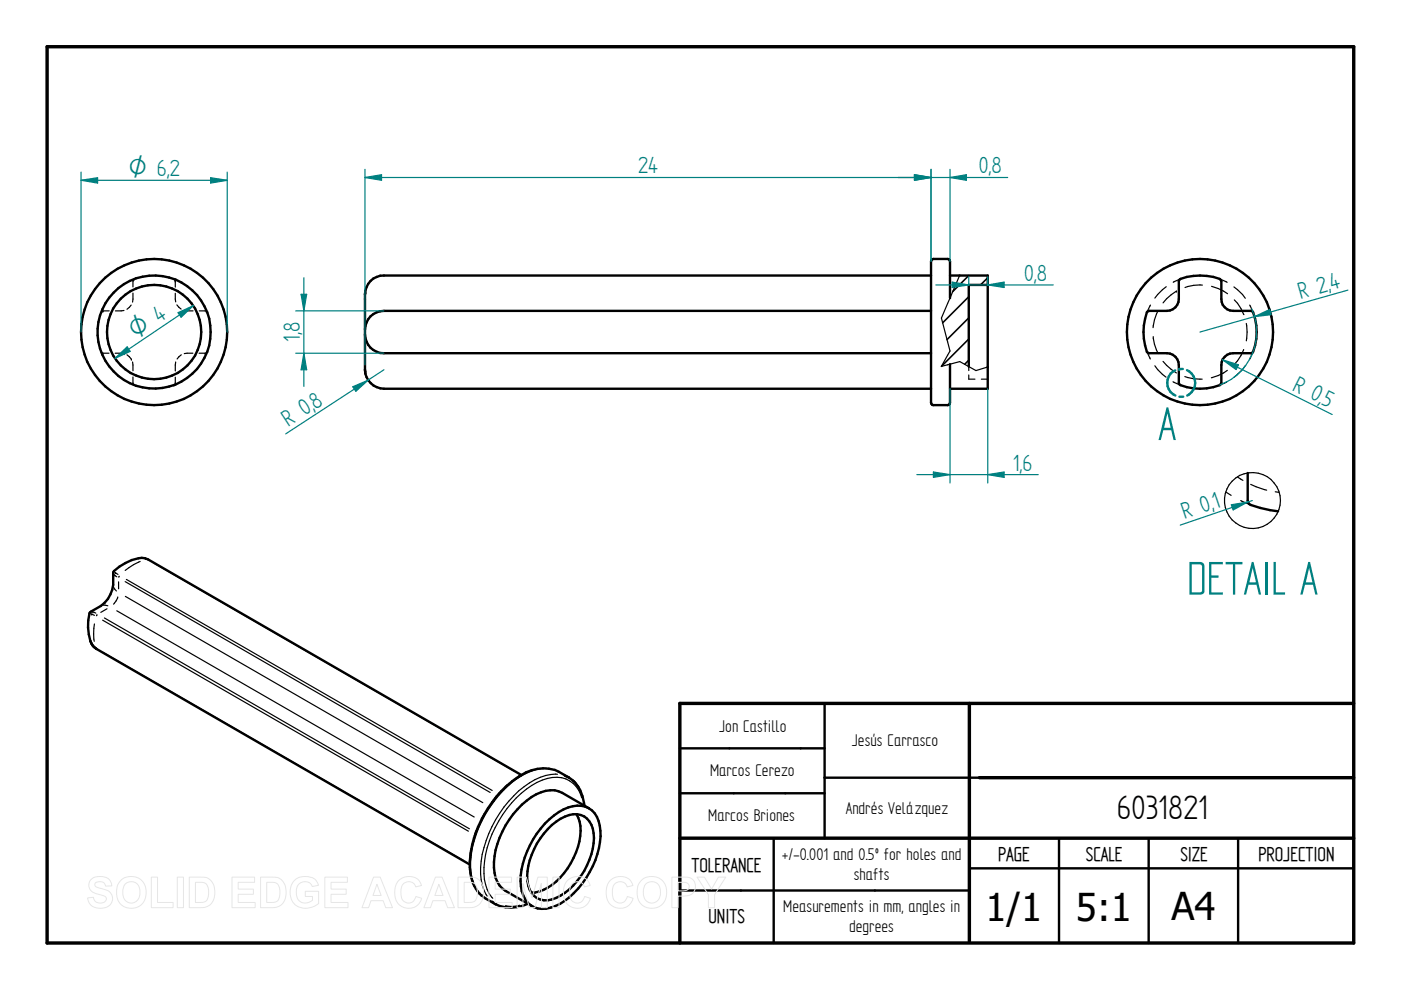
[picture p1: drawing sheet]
<svg xmlns="http://www.w3.org/2000/svg" width="297mm" height="210mm" viewBox="0 0 297 210" stroke-linecap="round" stroke-linejoin="round" font-family="sans-serif">
<path d="M10 9.9h277v190h-277zM205.5 149.1v50.5M287 149.1h-142.9v50.8M144.1 177.7h142.9M207.6 164.9h79.4" fill="none" stroke="#000" stroke-width=".72"/>
<g fill="none" stroke="#000" stroke-width=".51">
<path d="M197.4 58.4h-116a4 4 0 0 0-4 4M201.4 58.4h8v24h-8M250 59.4a11.4 11.4 0 0 1 8.6-.3l.3 .5v3.8a2.53 2.53 0 0 0 2.5 2.5l4.1 .1a10.9 10.9 0 0 1 0 8.8l-4.1 .1a2.53 2.53 0 0 0-2.5 2.5v3.8l-.1 .2a10.7 10.7 0 0 1-8.5 .3l-.4-.5v-3.8a2.53 2.53 0 0 0-2.5-2.5l-4-.1a9.9 9.9 0 0 1-.9-5.8l.7-2.8 .2-.2 4-.1a2.53 2.53 0 0 0 2.5-2.5zM77.4 78.4a4.1 4.1 0 0 0 4 4h116M77.4 62.4l.1 16.7M77.4 70.9a4 4 0 0 0 4 4h116M77.4 62v.4M197.4 65.9h-116a4 4 0 0 0-4 4M201.4 63.2l-.1-8-.4-.3h-3.2l-.3 .5v30l.3 .5h3.2l.4-.3 .1-8.4M209.4 60.4h-4v17.3M19.2 135.9l.7 1.3 .5 .4M19.2 136a10.6 10.6 0 0 1-.2-6.1 7.5 7.5 0 0 0 5-5.9v-2.7a10.2 10.2 0 0 1 6.1-3l1.3 .3 79.2 45.7"/>
<path d="M19.2 135.9a2.83 2.83 0 0 0 1.2 1.7M20.4 137.6l79.2 45.7M144.1 158.7h30.7M174.8 149.1v28.6M115.5 174.6a11.2 11.2 0 0 1 6.9-3.8 4.5 4.5 0 0 1 4.8 4.3 15.9 15.9 0 0 1-2.9 11 14.3 14.3 0 0 1-7.5 6.3 4.6 4.6 0 0 1-6.2-3.5 16.5 16.5 0 0 1 3.2-12.1zM117 174.9a7.8 7.8 0 0 1 5.4-2.3 4 4 0 0 1 3.5 4.1 14.9 14.9 0 0 1-8 13.7 4 4 0 0 1-6.1-3.5 15.3 15.3 0 0 1 5.2-12zM119.8 164.5l.8 .3M120.6 164.8a9 9 0 0 0-11.3 .3 23.6 23.6 0 0 0-9.7 19.2 7.9 7.9 0 0 0 2.6 5.6M120.6 164.8l.8 .6M121.4 165.4a7.9 7.9 0 0 1 2.5 5.4M122.2 172.6a9.2 9.2 0 0 1-.1 8.1 13.9 13.9 0 0 1-7.8 8.3l-1.7 .2M124.8 171.4l-5.6-3.3a5.8 5.8 0 0 0-5.5 .3 18.4 18.4 0 0 0-9 15.6 5.7 5.7 0 0 0 2.5 4.9l5.7 3.3"/>
<path d="M144.1 168.2h30.7M164 177.7v22.2M207.6 164.9h-32.8M224.5 177.7v22.2M243.5 177.7v22.2M262.5 177.7v22.2M102.2 189.9l2.9 1.8M104.3 191.2l1.7 .9M111.9 191.6a8.7 8.7 0 0 1-5.9 .5M144.1 188.8h61.4M205.5 184.1h81.5"/>
<circle cx="254.4" cy="70.4" r="15.5"/>
</g>
<path d="M205.4 58.4l-3.4 3.4M209.4 58.9l-1.5 1.5M205.4 62.9l-5.5 5.6M205.4 76.4l-.8 .8M205.4 67.4l-4.6 4.6M205.4 71.9l-5.8 5.8" fill="none" stroke="#000" stroke-width=".34"/>
<g fill="none" stroke="#000" stroke-width=".25">
<path d="M203.5 58.4l-3.9 9 1.8 7-1.8 3.3 3.9-1 3.4 1.9 2.5-.8M250.3 59.1l-1.6 .8M258.6 59.1l1.6 .8M77.4 78.4h.1M77.4 62.4h.1M77.4 78.5v.1M77.4 62.1v.1M77.4 78.7v.1M77.5 79v.1M77.5 61.8l-.1 .1M205.4 77.7v.9M205.4 79.5v.9h1.3"/>
<path d="M243.2 74.6l.7 1.5M243.9 64.7l-.7 1.5M244.5 71.4a8.3 8.3 0 0 0 1.1 3.6M244.9 77.6l.5 .8 1.8 1.6M245.5 65.9a9.7 9.7 0 0 0-1 3.6M246.6 76.6l1.7 1.7 1.1 .8M247.3 60.8l-1.9 1.6-.5 .8M249.4 61.7h.1M249.4 61.7l-2 1.6-.8 .9M251.2 79.8a9.7 9.7 0 0 0 3.7 .6M254.9 60.5a8.5 8.5 0 0 0-3.7 .5M256.9 60.7a10.2 10.2 0 0 1 3.4 1.6"/>
<path d="M260.2 78.5a9.3 9.3 0 0 1-3.4 1.6M261.6 60.8l1.8 1.6 .6 .8M261.7 63.6a9.2 9.2 0 0 1 2 3.1M263.7 74.1a9 9 0 0 1-2 3.2M264 77.6l-.6 .8-1.8 1.6M264.2 68.6a10.1 10.1 0 0 1 0 3.7M265 64.7l.7 1.5M265.7 74.6l-.7 1.5M208.1 80.4h1.3M248.7 80.9l1.6 .8M260.1 80.9l-1.5 .8M29.7 119l-1.4 .7-1.8 1.2"/>
<path d="M29.9 118.3l1 .1M30.9 118.4h.1M31.3 118.6h.1M32.7 119.4l76.4 44.1M19.4 130.2h.1M19.4 130.2l.6 .3M19.7 129.8h.1M19.7 129.8l.6 .2M20 132.3l-.1 2.1 .1 1.6M20.6 130.3l-.2 .3M21.8 131.5l77.5 44.7M21.8 138.3l76.5 44.2"/>
<path d="M21.9 128.3l1 .1M22.1 131l77.4 44.7M22.7 129.1l-1.3 .7M24.1 124.5l.6 .8M24.2 121.9h.1M24.2 121.9l.6 .4M24.5 121.4l.5 .4M24.5 121.4h.1M24.8 129.5l75.7 43.7M25 126.6l-.4 .8-.5 .7M25.1 123.4v1.4M25.3 122.2l-.1 .2"/>
<path d="M26.5 123.3l77.4 44.7M26.6 126.4l75.8 43.8M26.8 122.9l77.5 44.7M116 162.9a11.8 11.8 0 0 0-8.1 3.6 24.8 24.8 0 0 0-8.1 16.3 9.2 9.2 0 0 0 1.4 6M118.2 164.2a11.8 11.8 0 0 0-8.2 3.5 25 25 0 0 0-8.1 16.3 9.9 9.9 0 0 0 1.4 6M123.3 169.1a5.6 5.6 0 0 0-7.3-4 18.9 18.9 0 0 0-10.3 9 18.8 18.8 0 0 0-2.7 13.4 5.7 5.7 0 0 0 1.5 3M110.2 191.9a5.5 5.5 0 0 1-3 .1"/>
</g>
<circle cx="19.2" cy="135.9" r=".25" fill="#000"/>
<path d="M77.4 35.9v41.5M193.9 37l3.5 .6-3.5 .6zM197.4 35.9v19.5" fill="none" stroke="#008080" stroke-width=".25"/>
<path d="M193.9 37l3.5 .6-3.5 .6z" fill="#008080"/>
<path d="M77.4 37.6l3.5-.6v1.2z" fill="none" stroke="#008080" stroke-width=".25"/>
<path d="M77.4 37.6l3.5-.6v1.2z" fill="#008080"/>
<path d="M77.4 37.6h120M193.9 37l3.5 .6-3.5 .6zM197.4 35.9v19.5M201.4 35.9v19.5" fill="none" stroke="#008080" stroke-width=".25"/>
<path d="M193.9 37l3.5 .6-3.5 .6z" fill="#008080"/>
<path d="M201.4 37.6l3.5-.6v1.2z" fill="none" stroke="#008080" stroke-width=".25"/>
<path d="M201.4 37.6l3.5-.6v1.2z" fill="#008080"/>
<path d="M190.4 37.6h23.3M62.7 65.9h18.7M62.7 74.9h18.7M63.8 62.4h1.2l-.6 3.5z" fill="none" stroke="#008080" stroke-width=".25"/>
<path d="M63.8 62.4h1.2l-.6 3.5z" fill="#008080"/>
<path d="M64.4 74.9l.6 3.5h-1.2z" fill="none" stroke="#008080" stroke-width=".25"/>
<path d="M64.4 74.9l.6 3.5h-1.2z" fill="#008080"/>
<path d="M64.4 58.9v23M81.4 78.4l-20.8 13.6M74.8 82l3.3-1.4-2.7 2.4z" fill="none" stroke="#008080" stroke-width=".25"/>
<path d="M74.8 82l3.3-1.4-2.7 2.4z" fill="#008080"/>
<path d="M201.4 82.4v20M209.4 82.4v20M197.9 100.1l3.5 .5-3.5 .6z" fill="none" stroke="#008080" stroke-width=".25"/>
<path d="M197.9 100.1l3.5 .5-3.5 .6z" fill="#008080"/>
<path d="M209.4 100.6l3.5-.5v1.1z" fill="none" stroke="#008080" stroke-width=".25"/>
<path d="M209.4 100.6l3.5-.5v1.1z" fill="#008080"/>
<path d="M265.4 65.5a12 12 0 0 1-6.8 16.2M266 67.1l3.2-1.5 .3 1.1zM285.8 61.5l-31.4 8.9M194.4 100.6h25.7" fill="none" stroke="#008080" stroke-width=".25"/>
<path d="M266 67.1l3.2-1.5 .3 1.1z" fill="#008080"/>
<path d="M259.2 76.3l3.4 1-.5 1.1zM259.2 76.3l23.2 11.6" fill="none" stroke="#008080" stroke-width=".25"/>
<path d="M259.2 76.3l3.4 1-.5 1.1z" fill="#008080"/>
<path d="M249.2 78.5a2.93 2.93 0 0 0-1.7 2.7 2.93 2.93 0 0 0 1.7 2.7M250.1 84.1h.8M253.4 81.2a2.99 2.99 0 0 1-1.7 2.7" fill="none" stroke="#008080" stroke-width=".51"/>
<circle cx="250" cy="78.2" r=".25" fill="#008080"/>
<path d="M250.1 78.2h.7M251.7 78.5a2.99 2.99 0 0 1 1.7 2.7" fill="none" stroke="#008080" stroke-width=".51"/>
<path d="M264.5 100.3v5.8l.3 .7a20.6 20.6 0 0 0 6.2 1.6" fill="none" stroke="#000" stroke-width=".51"/>
<g fill="none" stroke="#000" stroke-width=".25">
<path d="M259.9 104.3l1.1 .7M262.4 101.1l1.1 .8M263.1 106.1l2.1 1M265.2 102.7l3.4 1.2M270.4 104.3l.8 .1"/>
<circle cx="265.5" cy="106.1" r="5.9"/>
</g>
<path d="M261.1 107l3.5-.6-3.2 1.7zM265.5 106.1l-15.3 5.2" fill="none" stroke="#008080" stroke-width=".25"/>
<path d="M261.1 107l3.5-.6-3.2 1.7z" fill="#008080"/>
<path d="M205.4 58.6v1.8M209.4 58.6v1.8M209.4 60.4l3.5-.6v1.2z" fill="none" stroke="#008080" stroke-width=".25"/>
<path d="M209.4 60.4l3.5-.6v1.2z" fill="#008080"/>
<path d="M201.9 59.8l3.5 .6-3.5 .6z" fill="none" stroke="#008080" stroke-width=".25"/>
<path d="M201.9 59.8l3.5 .6-3.5 .6z" fill="#008080"/>
<path d="M24.4 76l2.6-2.5 .6 1zM41 64.8l-16.6 11.2M198.4 60.4h24.9" fill="none" stroke="#008080" stroke-width=".25"/>
<g fill="none" stroke="#000" stroke-width=".25">
<path d="M28.2 59.5v1.3M28.3 59.4h.1M28.4 59.3l-.1 .1M28.5 59.1h.1M36.9 59.1v.1M37.1 59.4h.1M37.2 59.6h.1M37.2 59.6v1.3M21.4 74.6h.1M21.5 66.2h-.1M21.5 74.7l.1 .1M21.6 66h.1"/>
<path d="M21.6 74.8h.1M21.7 66h-.1M21.9 65.9h.1M21.9 65.9h1.3M23.1 74.9h-1.3M24.4 74.9l1.9 .1M26.3 65.8l-1.8 .1M26.3 75h.1M26.9 75.2l1 1M27.8 64.7l-.9 .9M27.9 76.2h.1M28.1 76.8l.1 1.8"/>
<path d="M28.2 62.1l-.1 2M28.2 79.9v1.3M37.2 62.2l.1 1.8M37.2 80v1.3M37.3 76.8l-.1 1.9M37.5 64.6l.9 .9M38.4 75.2l-.9 .9M39 65.8l1.9 .1M40.9 74.9l-1.8 .1M42.2 74.9h1.3M43.5 74.9h.1M43.6 65.9h-1.4"/>
<path d="M43.7 66l.1 .1M43.7 74.8h.1M43.7 66h.1M43.7 74.8h-.1M43.9 66.2h.1M43.9 74.6h.1M28.2 81.2h.1M28.2 81.4h.1M28.3 81.4h.1M28.4 81.6l.1 .1M36.9 81.7h.1M37.1 81.4h.1"/>
<path d="M37.1 81.4l-.1 .1"/>
</g>
<g fill="none" stroke="#000" stroke-width=".51">
<circle cx="32.7" cy="70.4" r="12"/>
<circle cx="32.7" cy="70.4" r="10"/>
<circle cx="32.7" cy="70.4" r="15.5"/>
</g>
<path d="M24.4 76l2.6-2.5 .6 1z" fill="#008080"/>
<path d="M37.8 66.3l3.2-1.5-2.6 2.5z" fill="none" stroke="#008080" stroke-width=".25"/>
<path d="M37.8 66.3l3.2-1.5-2.6 2.5z" fill="#008080"/>
<path d="M17.2 36.5v33.9M44.7 37.7l3.5 .5-3.5 .6zM48.2 36.5v33.9" fill="none" stroke="#008080" stroke-width=".25"/>
<path d="M44.7 37.7l3.5 .5-3.5 .6z" fill="#008080"/>
<path d="M17.2 38.2l3.5-.5v1.1z" fill="none" stroke="#008080" stroke-width=".25"/>
<path d="M17.2 38.2l3.5-.5v1.1z" fill="#008080"/>
<path d="M17.2 38.2h31" fill="none" stroke="#008080" stroke-width=".25"/>
<g fill="none" stroke="#e6e6e6" stroke-width=".21">
<path d="M19.3 186.5a3.1 3.1 0 0 1 4 .2l.4 1.1-1.3 .1a1.28 1.28 0 0 0-1-1 1.28 1.28 0 0 0-1.3 .5v.4a5.6 5.6 0 0 0 2.5 .9 1.98 1.98 0 0 1 1.2 2.4 1.98 1.98 0 0 1-2.2 1.5 2.48 2.48 0 0 1-3-2.2l1.2-.2a1.44 1.44 0 0 0 1.3 1.3 1.44 1.44 0 0 0 1.5-.9 1.18 1.18 0 0 0-1.4-.9 2.36 2.36 0 0 1-2.4-2l.1-.7zM25.8 186.5a3.3 3.3 0 0 1 3.9-.1 3.3 3.3 0 0 1 1.2 3.8 3.2 3.2 0 0 1-3.8 2.3 3.2 3.2 0 0 1-2.4-3.8 3 3 0 0 1 1.1-2.2zM26.5 187.5a1.87 1.87 0 0 1 2.2-.4 1.87 1.87 0 0 1 1 2.1 1.87 1.87 0 0 1-1.8 2.3 1.87 1.87 0 0 1-1.9-2.3l.1-.8zM32.1 186h1.3v5.3h3.3v1.1h-4.6zM37.6 186h1.3v6.4h-1.3zM40.1 186h2.4a2.79 2.79 0 0 1 3 3.3 2.79 2.79 0 0 1-2.9 3.1h-2.5zM41.4 187.1a2.64 2.64 0 0 1 2.5 .5 3.3 3.3 0 0 1-.3 3.5l-.8 .2h-1.4zM49.2 186h4.8v1.1h-3.5v1.4h3.2v1.1h-3.2v1.7h3.6v1.1h-4.9zM55.2 186h2.4a2.79 2.79 0 0 1 3.1 3.3 2.79 2.79 0 0 1-3 3.1h-2.5zM56.6 187.1a2.64 2.64 0 0 1 2.4 .5 3.3 3.3 0 0 1-.3 3.5l-.8 .2h-1.3zM62.3 186.8a3.6 3.6 0 0 1 4.6-.2l.6 1.1-1.3 .3a1.8 1.8 0 0 0-2.2-1 1.8 1.8 0 0 0-1.2 2.1 2.01 2.01 0 0 0 1.1 2.2 2.01 2.01 0 0 0 2.3-.4v-.8h-1.5v-1.1h2.9v2.6a3.8 3.8 0 0 1-5.5-.3 4 4 0 0 1 .2-4.5zM68.9 186h4.8v1.1h-3.5v1.4h3.2v1.1h-3.2v1.7h3.6v1.1h-4.9z"/>
<path d="M79.2 186h1.4l2.6 6.4h-1.4l-.6-1.4h-2.5l-.6 1.4h-1.4zM79.9 187.5l.9 2.4h-1.7zM84.5 186.7a2.87 2.87 0 0 1 4.9 1l-1.3 .3a1.6 1.6 0 0 0-1.8-1 1.6 1.6 0 0 0-1.3 1.7 2.19 2.19 0 0 0 1.3 2.7 1.55 1.55 0 0 0 1.9-1.3l1.2 .4a2.93 2.93 0 0 1-3.4 2 2.93 2.93 0 0 1-2.3-3.3v-.6a3.2 3.2 0 0 1 .8-1.9zM92.3 186h1.4l2.6 6.4h-1.4l-.5-1.4h-2.6l-.5 1.4h-1.4zM93 187.5l.9 2.4h-1.7zM97.1 186h2.4a2.79 2.79 0 0 1 3 3.3 2.79 2.79 0 0 1-2.9 3.1h-2.5zM98.4 187.1a2.64 2.64 0 0 1 2.4 .5 3.3 3.3 0 0 1-.2 3.5l-.9 .2h-1.3zM103.7 186h4.8v1.1h-3.5v1.4h3.2v1.1h-3.2v1.7h3.6v1.1h-4.9zM109.6 186h2l1.2 4.4 1.2-4.4h2v6.4h-1.2v-5.1l-1.4 5.1h-1.2l-1.3-5.1v5.1h-1.3zM117.2 186h1.3v6.4h-1.3zM120.3 186.7a2.87 2.87 0 0 1 4.8 1l-1.2 .3a1.6 1.6 0 0 0-1.9-1 1.6 1.6 0 0 0-1.2 1.7 2.19 2.19 0 0 0 1.3 2.7 1.55 1.55 0 0 0 1.8-1.3l1.3 .4a2.93 2.93 0 0 1-3.5 2 2.93 2.93 0 0 1-2.2-3.3v-.6a3.2 3.2 0 0 1 .8-1.9zM129.3 186.7a2.87 2.87 0 0 1 4.9 1l-1.2 .3a1.6 1.6 0 0 0-1.9-1 1.6 1.6 0 0 0-1.3 1.7 2.19 2.19 0 0 0 1.3 2.7 1.55 1.55 0 0 0 1.9-1.3l1.2 .4a2.93 2.93 0 0 1-3.4 2 2.93 2.93 0 0 1-2.3-3.3l.1-.6a3.2 3.2 0 0 1 .7-1.9z"/>
<path d="M136.2 186.5a3.3 3.3 0 0 1 3.9-.1 3.3 3.3 0 0 1 1.1 3.8 3.2 3.2 0 0 1-3.7 2.3 3.2 3.2 0 0 1-2.4-3.8 3 3 0 0 1 1.1-2.2zM136.9 187.5a1.87 1.87 0 0 1 2.2-.4 1.87 1.87 0 0 1 .9 2.1 1.87 1.87 0 0 1-1.8 2.3 1.87 1.87 0 0 1-1.8-2.3l.1-.8zM142.4 186h2.1a2.5 2.5 0 0 1 2.7 1 2.08 2.08 0 0 1-.1 2.2 2.08 2.08 0 0 1-2.1 .8h-1.2v2.4h-1.4zM143.8 187.1h.6a1.28 1.28 0 0 1 1.7 .9 1.22 1.22 0 0 1-1.6 .9h-.7zM147.8 186h1.5l1.6 2.5 1.4-2.5h1.6l-2.4 3.7v2.7h-1.3v-2.7z"/>
</g>
<g font-size="11.3" fill="#008080">
<text x="245.5" y="93.3">A</text>
<text x="251.7" y="126.1">DETAIL A</text>
</g>
<g font-size="8.1">
<text x="236.8" y="173.7">6031821</text>
<text x="208.9" y="195.3">1/1</text>
<text x="228.1" y="195.3">5:1</text>
<text x="248.4" y="195.1">A4</text>
</g>
<g font-size="5.6" fill="#008080">
<text x="135.3" y="36.7">24</text>
<text x="207.5" y="36.7">0,8</text>
<text x="217.1" y="59.5">0,8</text>
<text x="275.7" y="63.5" transform="rotate(-16 275.7 63.5)">R 2,</text>
<text x="282.4" y="61.6" transform="rotate(-16 282.4 61.6)">4</text>
<text x="63.5" y="72.6" transform="rotate(-90 63.5 72.6)">1,8</text>
<text x="273.8" y="82.6" transform="rotate(26 273.8 82.6)">R 0,</text>
<text x="66.9" y="86.8" transform="rotate(-33 66.9 86.8)">8</text>
<text x="279.9" y="85.7" transform="rotate(26 279.9 85.7)">5</text>
<text x="61.1" y="90.6" transform="rotate(-33 61.1 90.6)">R 0,</text>
<text x="214.7" y="99.8">1,6</text>
<text x="257.6" y="107.9" transform="rotate(-19 257.6 107.9)">1</text>
<text x="251.1" y="110.1" transform="rotate(-19 251.1 110.1)">R 0,</text>
</g>
<g font-size="5.4" fill="#008080">
<text x="27.2" y="37.4">O 6,2</text>
<text x="28.8" y="71.9" transform="rotate(-34 28.8 71.9)">O 4</text>
</g>
<g font-size="4.8">
<text x="146.6" y="184.8">TOLERANCE</text>
<text x="211.6" y="182.5">PAGE</text>
<text x="230.2" y="182.5">SCALE</text>
<text x="250.3" y="182.5">SIZE</text>
<text x="266.8" y="182.5">PROJECTION</text>
<text x="150.2" y="195.8">UNITS</text>
</g>
<g font-size="4.1">
<text x="152.5" y="155.1">Jon Castillo</text>
<text x="180.6" y="158.2">Jesús Carrasco</text>
<text x="150.5" y="164.5">Marcos Cerezo</text>
<text x="179.3" y="172.6">Andrés Velázquez</text>
<text x="150.2" y="174.1">Marcos Briones</text>
<text x="165.8" y="182.4">+/-0.001 and 0.5º for holes and</text>
<text x="181" y="186.6">shafts</text>
<text x="166.1" y="193.5">Measurements in mm, angles in</text>
<text x="180" y="197.6">degrees</text>
</g>
</svg>
